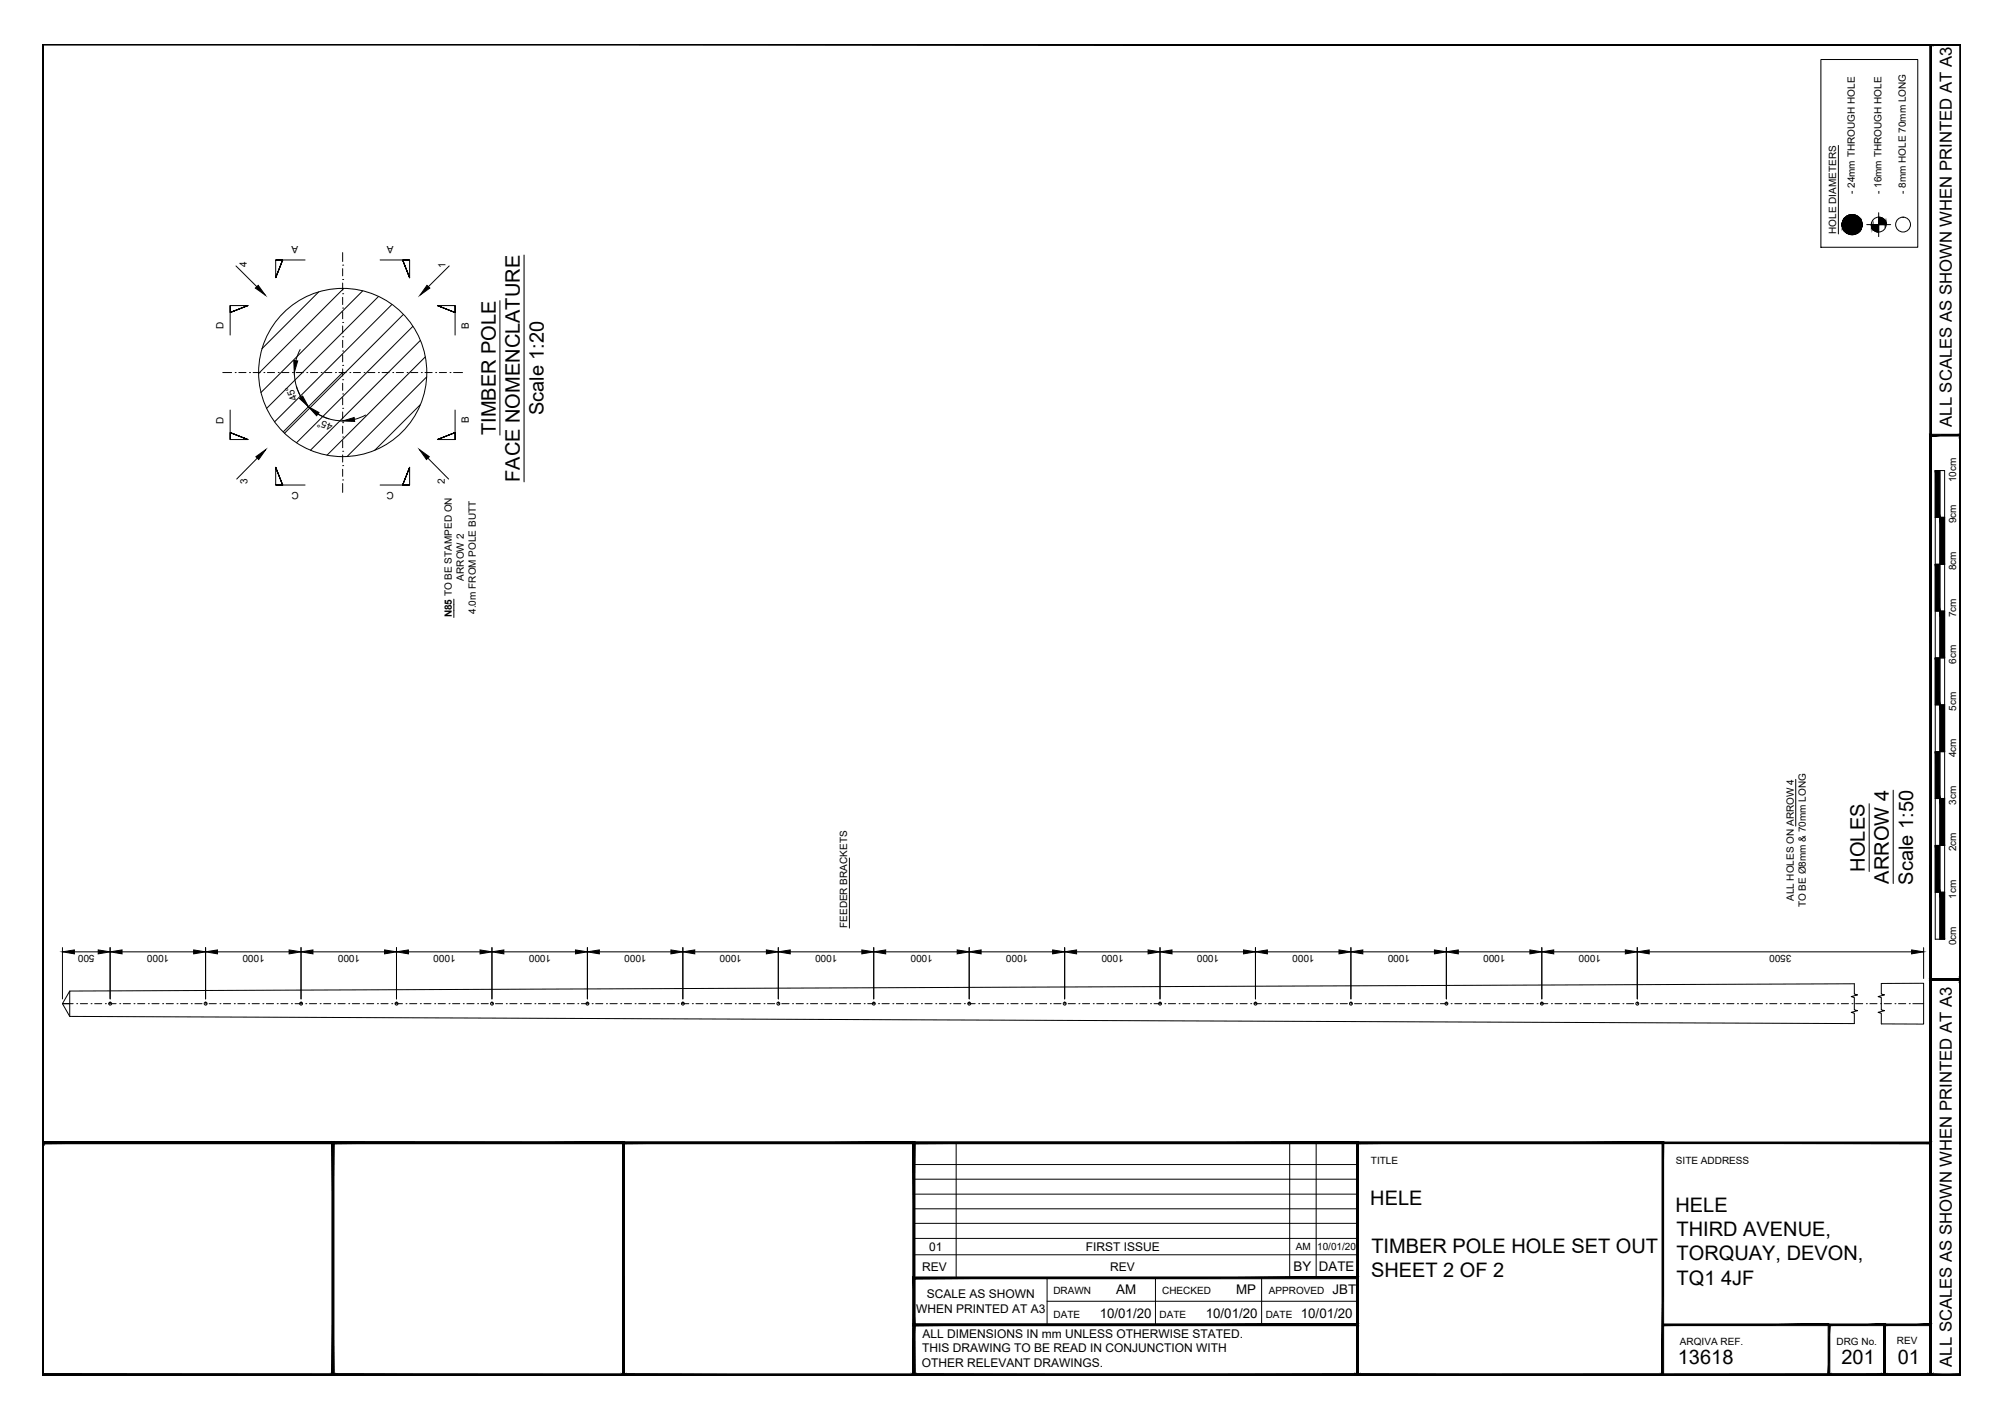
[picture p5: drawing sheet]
<svg xmlns="http://www.w3.org/2000/svg" width="420mm" height="297mm" viewBox="0 0 420 297" stroke-linecap="round" stroke-linejoin="round" font-family="sans-serif">
<!-- layer: 03 - TEXT AND DIMENSIONS -->
<g fill="none" stroke="#000" stroke-width=".21">
<path d="M13.1 210.2h2.2M16.1 210.2h.1M16.8 210.2h1.5M19.1 210.2h.1M19.8 210.2h1.5M22.1 210.2h.1M22.8 210.2h1.5M25.1 210.2h.1M25.8 210.2h1.5M28.1 210.2h.1M28.8 210.2h1.5M31.1 210.2h.1"/>
<path d="M31.8 210.2h1.5M34.1 210.2h.1M34.8 210.2h1.5M37.1 210.2h.1M37.8 210.2h1.5M40.1 210.2h.1M40.8 210.2h1.5M43.1 210.2h.1M43.8 210.2h1.5M46.1 210.2h.1M46.8 210.2h1.5M49.1 210.2h.1"/>
<path d="M49.8 210.2h1.5M52.1 210.2h.1M52.8 210.2h1.5M55.1 210.2h.1M55.8 210.2h1.5M58.1 210.2h.1M58.8 210.2h1.5M61.1 210.2h.1M61.8 210.2h1.5M64.1 210.2h.1M64.8 210.2h1.5M67.1 210.2h.1"/>
<path d="M67.8 210.2h1.5M70.1 210.2h.1M70.8 210.2h1.5M73.1 210.2h.1M73.8 210.2h1.5M76.1 210.2h.1M76.8 210.2h1.5M79.1 210.2h.1M79.8 210.2h1.5M82.1 210.2h.1M82.8 210.2h1.5M85.1 210.2h.1"/>
<path d="M85.8 210.2h1.5M88.1 210.2h.1M88.8 210.2h1.5M91.1 210.2h.1M91.8 210.2h1.5M94.1 210.2h.1M94.8 210.2h1.5M97.1 210.2h.1M97.8 210.2h1.5M100.1 210.2h.1M100.8 210.2h1.5M103.1 210.2h.1"/>
<path d="M103.8 210.2h1.5M106.1 210.2h.1M106.8 210.2h1.5M109.1 210.2h.1M109.8 210.2h1.5M112.1 210.2h.1M112.8 210.2h1.5M115.1 210.2h.1M115.8 210.2h1.5M118.1 210.2h.1M118.8 210.2h1.5M121.1 210.2h.1"/>
<path d="M121.8 210.2h1.5M124.1 210.2h.1M124.8 210.2h1.5M127.1 210.2h.1M127.8 210.2h1.5M130.1 210.2h.1M130.8 210.2h1.5M133.1 210.2h.1M133.8 210.2h1.5M136.1 210.2h.1M136.8 210.2h1.5M139.1 210.2h.1"/>
<path d="M139.8 210.2h1.5M142.1 210.2h.1M142.8 210.2h1.5M145.1 210.2h.1M145.8 210.2h1.5M148.1 210.2h.1M148.8 210.2h1.5M151.1 210.2h.1M151.8 210.2h1.5M154.1 210.2h.1M154.8 210.2h1.5M157.1 210.2h.1"/>
<path d="M157.8 210.2h1.5M160.1 210.2h.1M160.8 210.2h1.5M163.1 210.2h.1M163.8 210.2h1.5M166.1 210.2h.1M166.8 210.2h1.5M169.1 210.2h.1M169.8 210.2h1.5M172.1 210.2h.1M172.8 210.2h1.5M175.1 210.2h.1"/>
<path d="M175.8 210.2h1.5M178.1 210.2h.1M178.8 210.2h1.5M181.1 210.2h.1M181.8 210.2h1.5M184.1 210.2h.1M184.8 210.2h1.5M187.1 210.2h.1M187.8 210.2h1.5M190.1 210.2h.1M190.8 210.2h1.5M193.1 210.2h.1"/>
<path d="M193.8 210.2h1.5M196.1 210.2h.1M196.8 210.2h1.5M199.1 210.2h.1M199.8 210.2h1.5M202.1 210.2h.1M202.8 210.2h1.6M205.1 210.2h.1M205.8 210.2h1.5M208.1 210.2h.1M208.8 210.2h1.5M211.1 210.2h.1"/>
<path d="M211.8 210.2h1.5M214.1 210.2h.1M214.8 210.2h1.5M217.1 210.2h.1M217.8 210.2h1.5M220.1 210.2h.1M220.8 210.2h1.5M223.1 210.2h.1M223.8 210.2h1.5M226.1 210.2h.1M226.9 210.2h1.4M229.1 210.2h.1"/>
<path d="M229.8 210.2h1.5M232.1 210.2h.1M232.8 210.2h1.5M235.1 210.2h.1M235.8 210.2h1.5M238.1 210.2h.1M238.9 210.2h1.4M241.1 210.2h.1M241.8 210.2h1.5M244.1 210.2h.1M244.8 210.2h1.5M247.1 210.2h.1"/>
<path d="M247.8 210.2h1.6M250.1 210.2h.1M250.8 210.2h1.5M253.1 210.2h.1M253.8 210.2h1.5M256.1 210.2h.1M256.8 210.2h1.5M259.1 210.2h.1M259.8 210.2h1.6M262.1 210.2h.1M262.8 210.2h1.5M265.1 210.2h.1"/>
<path d="M265.8 210.2h1.5M268.1 210.2h.1M268.8 210.2h1.5M271.1 210.2h.1M271.9 210.2h1.5M274.1 210.2h.1M274.8 210.2h1.5M277.1 210.2h.1M277.8 210.2h1.5M280.1 210.2h.1M280.8 210.2h1.5M283.1 210.2h.1"/>
<path d="M283.9 210.2h1.4M286.1 210.2h.1M286.8 210.2h1.5M289.1 210.2h.1M289.8 210.2h1.5M292.1 210.2h.1M292.8 210.2h1.6M295.1 210.2h.1M295.9 210.2h1.4M298.1 210.2h.1M298.8 210.2h1.5M301.1 210.2h.1"/>
<path d="M301.8 210.2h1.5M304.1 210.2h.1M304.8 210.2h1.6M307.1 210.2h.1M307.9 210.2h1.4M310.1 210.2h.1M310.8 210.2h1.5M313.1 210.2h.1M313.8 210.2h1.5M316.1 210.2h.1M316.9 210.2h1.5M319.1 210.2h.1"/>
<path d="M319.8 210.2h1.5M322.1 210.2h.1M322.8 210.2h1.5M325.1 210.2h.1M325.8 210.2h1.5M328.1 210.2h.1M328.9 210.2h1.5M331.1 210.2h.1M331.8 210.2h1.5M334.1 210.2h.1M334.8 210.2h1.5M337.1 210.2h.1"/>
<path d="M337.8 210.2h1.6M340.1 210.2h.1M340.9 210.2h1.4M343.1 210.2h.1M343.8 210.2h1.5M346.1 210.2h.1M346.8 210.2h1.5M349.1 210.2h.1M349.8 210.2h1.6M352.1 210.2h.1M352.9 210.2h1.4M355.1 210.2h.1"/>
<path d="M355.8 210.2h1.5M358.1 210.2h.1M358.8 210.2h1.5M361.1 210.2h.1M361.9 210.2h1.5M364.1 210.2h.1M364.9 210.2h1.4M367.1 210.2h.1M367.8 210.2h1.5M370.1 210.2h.1M370.8 210.2h1.5M373.1 210.2h.1"/>
<path d="M373.9 210.2h1.5M376.1 210.2h.1M376.8 210.2h1.5M379.1 210.2h.1M379.8 210.2h1.5M382.1 210.2h.1M382.8 210.2h1.6M385.1 210.2h.1M385.9 210.2h1.5M388.1 210.2h.1M388.8 210.2h1.5M391.1 210.2h.1"/>
<path d="M391.8 210.2h1.5M394.1 210.2h.1M394.9 210.2h1.5M397.1 210.2h.1M397.9 210.2h1.5M400.1 210.2h.1M400.8 210.2h2.3"/>
<circle cx="388.1" cy="47" r="2.11"/>
</g>
<!-- layer: TEXT AND DIMENSIONS -->
<g fill="none" stroke="#000" stroke-width=".21">
<path d="M381.6 12.5h20.3v39.3h-20.3zM385.2 30.5v18.5M49.5 55.7l4.3 4.3M57.8 54.5h1.4l-1.4 3.7 1.4-3.7-1.4 3.7v-3.7h6.1M71.8 58.5h.1M71.8 55.5h.1M71.8 52.9v1.9M71.8 56.3v1.5M71.8 59.3v1.5M79.7 54.5h6.1v3.7l-1.4-3.7 1.4 3.7-1.4-3.7h1.4M94.1 55.7l-4.3 4.3M109.8 53.4v47.5"/>
<path d="M46.7 78h1.8M48.2 64v1.5l3.8-1.5-3.8 1.5 3.8-1.5h-3.8v6.2M49.3 78h.1M50 78h1.5M52.3 78h.1M53.1 78h1.4M55.3 78h.1M56 78h1.5M58.3 78h.1M59 78h1.5M61.3 78h.1M61.7 78a10.1 10.1 0 0 0 10.1 10.2"/>
<path d="M62 78h1.5M62.9 73.2l-.9 2.4M64.3 78h.1M65.1 78h1.5M66.8 61.2l-11.9 11.8M67.3 78h.1M68 78h1.5M70.3 78h.1M71 78h1.5M71.8 79.5h.1M71.8 76.5h.1M71.8 73.5h.1"/>
<path d="M71.8 70.5h.1M71.8 67.5h.1M71.8 64.5h.1M71.8 61.5h.1M71.8 62.3v1.5M71.8 65.3v1.5M71.8 68.3v1.5M71.8 71.3v1.5M71.8 74.3v1.5M71.8 77.3v1.5M71.8 78l-12.5 12.5M72 60.4l-17.8 17.9"/>
<path d="M73.3 78h.1M74 78h1.6M76 60.9l-21.3 21.3M76.3 78h.1M77.1 78h1.5M79.3 78h.1M79.3 62.1l-23.4 23.5M80.1 78h1.4M82.1 63.8l-24.6 24.6M82.3 78h.1M83 78h1.5M84.5 65.9l-24.9 24.9"/>
<path d="M85.3 78h.1M86 78h1.6M86.5 68.4l-24.4 24.4M88.1 71.3l-23 23M88.3 78h.1M89.1 78h1.5M89.1 74.8l-20.6 20.6M89.4 79l-16.7 16.6M91.3 78h.1M92.1 78h1.5M94.3 78h.1M95 78h1.9"/>
<path d="M95.4 64v1.5l-3.7-1.5 3.7 1.5-3.7-1.5h3.7v6.2M104.8 63v28.1M48.2 85.9v6.2h3.8l-3.8-1.5 3.8 1.5-3.8-1.5v1.5M53.9 96l-4.3 4.4M62.1 80.9l1 2.3M66.6 86.7l2.3 1M71.8 97.5h.1M71.8 94.5h.1M71.8 91.5h.1M71.8 88.5h.1M71.8 85.5h.1M71.8 82.5h.1"/>
<path d="M71.8 80.3v1.5M71.8 83.3v1.5M71.8 86.3v1.5M71.8 89.3v1.5M71.8 92.3v1.5M71.8 95.3v1.5M71.8 98.3v1.5M76.6 86.9l-2.3 1M88.1 84.8l-9.6 9.5M89.7 96l4.3 4.4M95.4 85.9v6.2h-3.7l3.7-1.5-3.7 1.5 3.7-1.5v1.5M57.8 101.6h1.4l-1.4-3.7 1.4 3.7-1.4-3.7v3.7h6.1"/>
<path d="M71.8 100.5h.1M71.8 101.3v1.8M79.7 101.6h6.1v-3.7l-1.4 3.7 1.4-3.7-1.4 3.7h1.4M95.1 125.5v3.8M178 179.7v14.7M376.3 163.3v9.8M391.7 168.4v14.2M396.7 165.5v19.6M13.1 198.5v10.8M15.6 199.4h5M23.1 198.5v10.8M25.6 199.4h15"/>
<path d="M43.1 198.5v10.8M45.6 199.4h15M63.1 198.5v10.8M65.6 199.4h15M83.1 198.5v10.8M85.6 199.4h15M103.1 198.5v10.8M105.6 199.4h15M123.1 198.5v10.8M125.6 199.4h15M143.1 198.5v10.8M145.6 199.4h15"/>
<path d="M163.1 198.5v10.8M165.6 199.4h15M183.1 198.5v10.8M185.6 199.4h15M203.1 198.5v10.8M205.6 199.4h15M223.1 198.5v10.8M225.6 199.4h15M243.1 198.5v10.8M245.6 199.4h15M263.1 198.5v10.8M265.6 199.4h15"/>
<path d="M283.1 198.5v10.8M285.6 199.4h15M303.1 198.5v10.8M305.6 199.4h15M323.1 198.5v10.8M325.6 199.4h15M343.1 198.5v10.8M345.6 199.4h55M403.1 198.5v6.5M388.6 206.1v2.1l.7 .2-1.4 .4 .7 .2v2.5l.7 .2-1.4 .4 .7 .2v2.1M394.2 206v2.2l.7 .2-1.3 .4 .6 .2v2.5l.7 .2-1.3 .4 .6 .2v2.2"/>
</g>
<!-- layer: MEDIUM THICKNESS -->
<g fill="none" stroke="#000" stroke-width=".21">
<path d="M391.2 47.1h5M393.7 44.6v5M13.1 210.2h1.5M14.6 207.6l-1.5 2.6 1.5 2.7 374 1.5M388.6 206.1l-374 1.5v5.3M394.2 206h8.9v8.5h-8.9"/>
<circle cx="393.7" cy="47" r="1.56"/>
<circle cx="398.8" cy="47" r="1.56"/>
<circle cx="71.8" cy="78" r="17.6"/>
<circle cx="23.1" cy="210.2" r=".31"/>
<circle cx="43.1" cy="210.2" r=".31"/>
<circle cx="63.1" cy="210.2" r=".31"/>
<circle cx="83.1" cy="210.2" r=".31"/>
<circle cx="103.1" cy="210.2" r=".31"/>
<circle cx="123.1" cy="210.2" r=".31"/>
<circle cx="143.1" cy="210.2" r=".31"/>
<circle cx="163.1" cy="210.2" r=".31"/>
<circle cx="183.1" cy="210.2" r=".31"/>
<circle cx="203.1" cy="210.2" r=".31"/>
<circle cx="223.1" cy="210.2" r=".31"/>
<circle cx="243.1" cy="210.2" r=".31"/>
<circle cx="263.1" cy="210.2" r=".31"/>
<circle cx="283.1" cy="210.2" r=".31"/>
<circle cx="303.1" cy="210.2" r=".31"/>
<circle cx="323.1" cy="210.2" r=".31"/>
<circle cx="343.1" cy="210.2" r=".31"/>
</g>
<!-- layer: TEXT AND DIMENSIONS -->
<g fill="#000" stroke="#000" stroke-width=".21">
<path d="M53.5 60.3l.6-.5 1.5 2zM61.6 75.5l.8 .1-.7 2.4zM89.5 59.8l.6 .5-2.1 1.5zM53.6 95.7l2.1-1.5-1.5 2.1zM62.8 83.5l.6-.5 1.2 2.2zM64.6 85.2l2.3 1.2-.6 .7zM71.8 88.2l2.4-.7 .1 .8zM87.9 94.2l2.1 1.5-.6 .6zM13.1 199.4l2.5-.4v.8zM20.6 199l2.5 .4-2.5 .4zM23.1 199.4l2.5-.4v.8zM40.6 199l2.5 .4-2.5 .4z"/>
<path d="M43.1 199.4l2.5-.4v.8zM60.6 199l2.5 .4-2.5 .4zM63.1 199.4l2.5-.4v.8zM80.6 199l2.5 .4-2.5 .4zM83.1 199.4l2.5-.4v.8zM100.6 199l2.5 .4-2.5 .4zM103.1 199.4l2.5-.4v.8zM120.6 199l2.5 .4-2.5 .4zM123.1 199.4l2.5-.4v.8zM140.6 199l2.5 .4-2.5 .4zM143.1 199.4l2.5-.4v.8zM160.6 199l2.5 .4-2.5 .4z"/>
<path d="M163.1 199.4l2.5-.4v.8zM180.6 199l2.5 .4-2.5 .4zM183.1 199.4l2.5-.4v.8zM200.6 199l2.5 .4-2.5 .4zM203.1 199.4l2.5-.4v.8zM220.6 199l2.5 .4-2.5 .4zM223.1 199.4l2.5-.4v.8zM240.6 199l2.5 .4-2.5 .4zM243.1 199.4l2.5-.4v.8zM260.6 199l2.5 .4-2.5 .4zM263.1 199.4l2.5-.4v.8zM280.6 199l2.5 .4-2.5 .4z"/>
<path d="M283.1 199.4l2.5-.4v.8zM300.6 199l2.5 .4-2.5 .4zM303.1 199.4l2.5-.4v.8zM320.6 199l2.5 .4-2.5 .4zM323.1 199.4l2.5-.4v.8zM340.6 199l2.5 .4-2.5 .4zM343.1 199.4l2.5-.4v.8zM400.6 199l2.5 .4-2.5 .4z"/>
<path d="M386 46.7v.4zM386 47.1v.3z"/>
<path d="M386 46.7v.4zM386 46.7v.4z"/>
<path d="M386 47.1v.3zM386 47.1v.4z"/>
<path d="M386.1 46.4l-.1 .7zM386.1 46.4l-.1 .7z"/>
<path d="M386 47.1v.4zM386.1 47.1v.7z"/>
<path d="M386.2 46.3l-.1 .8zM386.2 46.3l-.1 .8z"/>
<path d="M386.1 47.1v.7zM386.2 47.1v.8z"/>
<path d="M386.3 46l-.1 1.1zM386.3 46v1.1h-.1z"/>
<path d="M386.2 47.1v.8l.1-.8zM386.3 47.1v1l-.1-.2z"/>
<path d="M386.4 45.9l-.1 1.2zM386.4 45.9l-.1 1.2z"/>
<path d="M386.3 47.1v1zM386.4 47.1v1.1z"/>
<path d="M386.5 45.7l-.1 .2v1.2zM386.5 45.7v1.4h-.1z"/>
<path d="M386.4 47.1v1.1l.1-1.1zM386.5 47.1v1.3l-.1-.2z"/>
<path d="M386.5 45.7v1.4l.1-1.5zM386.6 45.6v1.5h-.1z"/>
<path d="M386.5 47.1v1.3l.1-1.3zM386.6 47.1v1.5l-.1-.2z"/>
<path d="M386.6 45.6v1.5l.2-1.6zM386.8 45.5v1.6h-.2z"/>
<path d="M386.6 47.1v1.5l.2-1.5zM386.8 47.1v1.6l-.2-.1z"/>
<path d="M386.8 45.5v1.6l.2-1.8zM387 45.3v1.8h-.2z"/>
<path d="M386.8 47.1v1.6l.2-1.6zM387 47.1v1.7l-.2-.1z"/>
<path d="M387 45.3v1.8l.1-1.8zM387.1 45.3v1.8h-.1z"/>
<path d="M387 47.1v1.7l.1-1.7zM387.1 47.1v1.8l-.1-.1z"/>
<path d="M387.1 45.3v1.8l.2-2zM387.3 45.1v2h-.2z"/>
<path d="M387.1 47.1v1.8l.2-1.8zM387.3 47.1v1.9l-.2-.1z"/>
<path d="M387.3 45.1v2zM387.4 45.1l-.1 2z"/>
<path d="M387.3 47.1v1.9zM387.4 47.1v1.9z"/>
<path d="M387.4 45.1v2l.3-2.1zM387.7 45v2.1h-.3z"/>
<path d="M387.4 47.1v1.9l.3-1.9zM387.7 47.1v2l-.3-.1z"/>
<path d="M387.7 45v2.1zM387.7 45v2.1z"/>
<path d="M387.7 47.1v2zM387.7 47.1v2z"/>
<path d="M387.7 45v2.1l.4-2.1zM388.1 45v2.1h-.4z"/>
<path d="M387.7 47.1v2l.4-2zM388.1 47.1v2.1l-.4-.1z"/>
<path d="M388.1 45v2.1l.4-2.1zM388.5 45v2.1h-.4z"/>
<path d="M388.1 47.1v2.1l.4-2.1zM388.5 47.1v2l-.4 .1z"/>
<path d="M388.5 45v2.1zM388.5 45v2.1z"/>
<path d="M388.5 47.1v2zM388.5 47.1v2z"/>
<path d="M388.5 45v2.1l.3-2zM388.8 45.1v2h-.3z"/>
<path d="M388.5 47.1v2l.3-2zM388.8 47.1v1.9l-.3 .1z"/>
<path d="M388.8 45.1v2zM388.9 45.1l-.1 2z"/>
<path d="M388.8 47.1v1.9zM388.9 47.1l-.1 1.9z"/>
<path d="M388.9 45.1v2l.3-1.8zM389.2 45.3v1.8h-.3z"/>
<path d="M388.9 47.1v1.9l.3-1.9zM389.2 47.1v1.8l-.3 .1z"/>
<path d="M389.2 45.3v1.8l.1-1.8zM389.3 45.3v1.8h-.1z"/>
<path d="M389.2 47.1v1.8l.1-1.8zM389.3 47.1l-.1 1.8z"/>
<path d="M389.3 45.3v1.8l.2-1.6zM389.5 45.5v1.6h-.2z"/>
<path d="M389.3 47.1v1.7l.2-1.7zM389.5 47.1v1.6l-.2 .1z"/>
<path d="M389.5 45.5v1.6l.1-1.5zM389.6 45.6v1.5h-.1z"/>
<path d="M389.5 47.1v1.6l.1-1.6zM389.6 47.1v1.5l-.1 .1z"/>
<path d="M389.6 45.6v1.5l.1-1.4zM389.7 45.7v1.4h-.1z"/>
<path d="M389.6 47.1v1.5l.1-1.5zM389.7 47.1v1.3l-.1 .2z"/>
<path d="M389.7 45.7v1.4l.2-1.2zM389.9 45.9v1.2h-.2z"/>
<path d="M389.7 47.1v1.3l.2-1.3zM389.9 47.1v1.1l-.2 .2z"/>
<path d="M389.9 45.9v1.2zM389.9 46v1.1z"/>
<path d="M389.9 47.1v1.1zM389.9 47.1v1.1z"/>
<path d="M389.9 46v1.1l.1-.8zM390 46.3v.8h-.1z"/>
<path d="M389.9 47.1v1l.1-1zM390 47.1l-.1 1z"/>
<path d="M390 46.3v.8zM390.1 46.4l-.1 .7z"/>
<path d="M390 47.1v.8zM390.1 47.1l-.1 .8z"/>
<path d="M390.1 46.4v.7zM390.2 46.7l-.1 .4z"/>
<path d="M390.1 47.1v.7zM390.2 47.1l-.1 .7z"/>
<path d="M390.2 46.7v.4zM390.2 46.7v.4z"/>
<path d="M390.2 47.1v.4zM390.2 47.1v.4z"/>
<path d="M390.2 47.1v.3zM390.2 47.1v.3zM390.2 46.7v.4z"/>
</g>
<!-- layer: MEDIUM THICKNESS -->
<g fill="#000" stroke="#000" stroke-width=".21">
<path d="M392.1 47.1l.1 .2zM395.2 46.5v.6z"/>
<path d="M392.2 47.1v.2zM392.2 47.1v.5z"/>
<path d="M392.2 47.1v.5l.1-.5zM392.3 47.1v.7l-.1-.2z"/>
<path d="M392.3 47.1v.7l.2-.7zM392.5 47.1v1l-.2-.3z"/>
<path d="M392.5 47.1v1l.2-1zM392.7 47.1v1.2l-.2-.2z"/>
<path d="M392.7 47.1v1.2l.2-1.2zM392.9 47.1v1.3l-.2-.1z"/>
<path d="M392.9 47.1v1.3l.3-1.3zM393.2 47.1v1.4l-.3-.1z"/>
<path d="M393.2 47.1v1.4l.2-1.4zM393.4 47.1v1.5l-.2-.1z"/>
<path d="M393.4 47.1v1.5l.3-1.5zM393.7 47.1v1.5h-.3z"/>
<path d="M393.7 45.5v1.6l.3-1.6zM394 45.5v1.6h-.3z"/>
<path d="M394 45.5v1.6l.2-1.5zM394.2 45.6v1.5h-.2z"/>
<path d="M394.2 45.6v1.5l.3-1.4zM394.5 45.7v1.4h-.3z"/>
<path d="M394.5 45.7v1.4l.2-1.2zM394.7 45.9v1.2h-.2z"/>
<path d="M394.7 45.9v1.2l.2-1zM394.9 46.1v1h-.2z"/>
<path d="M394.9 46.1v1l.1-.8zM395 46.3v.8h-.1z"/>
<path d="M395 46.3v.8l.2-.6zM395.2 46.5v.6h-.2z"/>
<path d="M395.2 46.8v.3zM395.2 46.8l.1 .3z"/>
</g>
<!-- layer: 0 -->
<g fill="none" stroke="#000" stroke-width=".21">
<path d="M405.5 98.6h2v98.1h-2zM406.5 98.6v98.1M405.5 118.2h2M405.5 108.4h2M405.5 137.8h2M405.5 128h2M405.5 157.5h2M405.5 147.7h2M405.5 177.1h2M405.5 167.3h2M405.5 186.9h2M200.4 239.4v28.3"/>
<path d="M270.3 239.4v28.3M275.8 239.4v28.3M191.5 250.1h93M191.5 247h93M191.5 243.9h93M191.5 256.3h93M191.5 253.2h93M191.5 259.4h93M191.5 262.8h93M219.4 267.7v9.8M219.4 272.6h65.1M242.1 267.7v9.8"/>
<path d="M264.4 267.7v9.8"/>
</g>
<g fill="#000" stroke="#000" stroke-width=".21">
<path d="M8.9 9.3l.2 .1h401.6zM8.9 9.3h402l-.2 .1z"/>
<path d="M404.4 9.3l.3 .1zM404.4 9.3l.3 .1-.3 278.6zM404.7 9.4l-.3 278.6 .3-.1zM404.4 288l.3-.1z"/>
<path d="M404.6 9.3l.1 .1h6zM404.6 9.3h6.3l-.2 .1z"/>
<path d="M410.7 9.4v278.5l.2-278.6zM410.9 9.3v278.7l-.2-.1z"/>
<path d="M410.7 9.4v278.5l.2-278.6zM410.9 9.3v278.7l-.2-.1z"/>
<path d="M404.4 91l.3 .3 6.2-.3zM404.7 91.3l6.2-.3-.2 .3zM410.9 91l-.2 .3z"/>
<path d="M404.4 91l.3 114v-113.7zM404.4 91l.3 114-.3 .3z"/>
<path d="M405.5 98.6l1 9.8v-9.8zM405.5 98.6l1 9.8h-1z"/>
<path d="M410.9 91.1l-.2 .2 .2 113.9zM410.7 91.3l.2 113.9-.2-.2zM410.7 205l.2 .3zM404.7 205h6l.2 .3zM404.7 205l-.3 .3h6.5z"/>
<path d="M405.5 118.2l1 9.8v-9.8zM405.5 118.2l1 9.8h-1z"/>
<path d="M406.5 108.4l1 9.8v-9.8zM406.5 108.4l1 9.8h-1z"/>
<path d="M405.5 137.8l1 9.8v-9.8zM405.5 137.8l1 9.8h-1z"/>
<path d="M406.5 128l1 9.8v-9.8zM406.5 128l1 9.8h-1z"/>
<path d="M405.5 157.5l1 9.8v-9.8zM405.5 157.5l1 9.8h-1z"/>
<path d="M406.5 147.6l1 9.9v-9.9zM406.5 147.6l1 9.9h-1z"/>
<path d="M405.5 177.1l1 9.8v-9.8zM405.5 177.1l1 9.8h-1z"/>
<path d="M406.5 167.3l1 9.8v-9.8zM406.5 167.3l1 9.8h-1z"/>
<path d="M406.5 186.9l1 9.8v-9.8zM406.5 186.9l1 9.8h-1z"/>
<path d="M404.4 205l.3 .3 6.2-.3zM404.7 205.3l6.2-.3-.2 .3zM410.9 205l-.2 .3z"/>
<path d="M410.9 205.1l-.2 .2 .2 82.7zM410.7 205.3l.2 82.7-.2-.1zM410.7 287.9l.2 .1z"/>
<path d="M8.9 239.2l.2 .4zM8.9 239.2l395.5 .4h-395.3zM8.9 239.2l395.5 .4 .3-.4z"/>
<path d="M9.1 239.6h60.5l.3-.4zM8.9 239.2h61l-60.8 .4zM8.9 239.2l.2 .4z"/>
<path d="M69.9 239.6h60.6l.3-.4zM69.6 239.2h61.2l-60.9 .4zM69.6 239.2l.3 48.7v-48.3zM69.6 239.2l.3 48.7-.3 .1zM69.6 288l.3-.1z"/>
<path d="M130.8 239.6h60.5l.4-.4zM130.5 239.2h61.2l-60.9 .4zM130.5 239.2l.3 48.7v-48.3zM130.5 239.2l.3 48.7-.3 .1zM130.5 288l.3-.1z"/>
<path d="M191.7 239.6h92.6l.4-.4zM191.3 239.2h93.4l-93 .4zM191.3 239.2l.4 48.7v-48.3zM191.3 239.2l.4 48.7-.4 .1zM191.3 288l.4-.1z"/>
<path d="M284.7 239.6h63.6l.3-.4zM284.3 239.2h64.3l-63.9 .4zM284.3 239.2l.4 48.7v-48.3zM284.3 239.2l.4 48.7-.4 .1zM284.3 288l.4-.1z"/>
<path d="M404.7 239.2l-.3 .4 .3 48.4zM404.4 239.6l.3 48.4-.3-.1zM404.4 287.9l.3 .1z"/>
<path d="M191.3 277.3l.4 .4 93-.4zM191.7 277.7l93-.4-.4 .4zM284.7 277.3l-.4 .4 .4 10.3zM284.3 277.7l.4 10.3-.4-.1zM284.3 287.9l.4 .1z"/>
<path d="M191.3 277.7h93.4l-.4-.4zM191.3 277.7l.4-.4h92.6zM191.3 267.5v10.2l.4-.4zM191.3 267.5l.4 .4v9.4zM191.3 267.5l.4 .4 93-.4zM191.7 267.9l93-.4-.4 .4zM284.7 267.5l-.4 .4 .4 9.8zM284.3 267.9l.4 9.8-.4-.4z"/>
<path d="M383.1 277.3l.3 .4 11.7-.4zM383.4 277.7l11.7-.4-.4 .4zM394.7 277.7l.4 10.3v-10.7zM394.7 277.7l.4 10.3-.4-.1zM394.7 287.9l.4 .1z"/>
<path d="M348.5 277.7h34.8v-.4zM348.5 277.3h34.8l-34.8 .4z"/>
<path d="M394.7 277.3l.4 .4 9.6-.4zM395.1 277.7l9.6-.4-.3 .4zM404.7 277.3l-.3 .4 .3 10.3zM404.4 277.7l.3 10.3-.3-.1zM404.4 287.9l.3 .1z"/>
<path d="M9.1 9.4l-.2 278.6 .2-.1zM8.9 9.3l.2 .1-.2 278.6z"/>
<path d="M9.1 239.6l-.2 48.4 .2-.1zM8.9 239.4l.2 .2-.2 48.4z"/>
<path d="M9.1 287.9l60.7 .1-.2-.1zM9.1 287.9l60.7 .1h-60.9z"/>
<path d="M69.6 287.9l.3 .1zM69.9 239.2v48.8l-.3-.1zM69.9 239.2l-.3 .4v48.3z"/>
<path d="M69.9 287.9l60.7 .1-.1-.1zM69.9 287.9l60.7 .1h-60.8z"/>
<path d="M130.5 287.9l.3 .1zM130.8 239.2v48.8l-.3-.1zM130.8 239.2l-.3 .4v48.3z"/>
<path d="M130.8 287.9l60.7 .1-.2-.1zM130.8 287.9l60.7 .1h-60.9z"/>
<path d="M191.3 287.9l.4 .1zM191.7 239.2v48.8l-.4-.1zM191.3 239.6v48.3l.4-48.7z"/>
<path d="M191.7 287.9l92.8 .1-.2-.1zM191.7 287.9l92.8 .1h-93z"/>
<path d="M284.3 287.9l.4 .1zM284.7 239.2v48.8l-.4-.1zM284.7 239.2l-.4 .4v48.3z"/>
<path d="M191.5 288h93l-.2-.1zM191.5 288l.2-.1h92.6zM191.3 288l.4-.1zM191.7 277.7v10.2l-.4 .1zM191.3 277.3v10.7l.4-10.3z"/>
<path d="M284.7 287.9l63.8 .1-.2-.1zM284.7 287.9l63.8 .1h-64z"/>
<path d="M348.3 287.9l.3 .1zM348.6 239.2v48.8l-.3-.1zM348.6 239.2l-.3 .4v48.3z"/>
<path d="M383.3 288h11.6l-.2-.1zM383.4 287.9h11.3l-11.4 .1zM383.1 288l.3-.1zM383.4 277.7v10.2l-.3 .1zM383.1 277.3v10.7l.3-10.3z"/>
<path d="M8.9 288h395.7l-.2-.1zM8.9 288l.2-.1h395.3zM8.9 239.4v48.6l.2-.1zM8.9 239.4l.2 .2v48.3z"/>
<path d="M394.9 288h9.7l-.2-.1zM394.9 288l.2-.1h9.3zM394.7 288l.4-.1zM395.1 277.7v10.2l-.4 .1zM394.7 277.3v10.7l.4-10.3z"/>
<path d="M9.1 287.9l401.8 .1-.2-.1zM9.1 287.9l401.8 .1h-402z"/>
<path d="M404.7 287.9l6.2 .1-.2-.1zM404.7 287.9l6.2 .1h-6.3z"/>
<path d="M404.6 288h6.3l-.2-.1zM404.7 287.9h6l-6.1 .1zM404.4 288l.3-.1zM404.7 205.3v82.6l-.3 .1zM404.4 205v83l.3-82.7z"/>
</g>
<g font-size="4.2">
<text x="114" y="87" transform="rotate(-90 114 87)">Scale 1:20</text>
<text x="103.9" y="91.1" transform="rotate(-90 103.9 91.1)">TIMBER POLE</text>
<text x="108.9" y="100.9" transform="rotate(-90 108.9 100.9)">FACE NOMENCLATURE</text>
<text x="390.8" y="182.6" transform="rotate(-90 390.8 182.6)">HOLES</text>
<text x="395.8" y="185.1" transform="rotate(-90 395.8 185.1)">ARROW 4</text>
<text x="400.9" y="185.3" transform="rotate(-90 400.9 185.3)">Scale 1:50</text>
<text x="287.2" y="252.4">HELE</text>
<text x="351.1" y="254">HELE</text>
<text x="287.4" y="262.4">TIMBER POLE HOLE SET OUT</text>
<text x="351.4" y="259">THIRD AVENUE,</text>
<text x="287.3" y="267.5">SHEET 2 OF 2</text>
<text x="351.4" y="264">TORQUAY, DEVON,</text>
<text x="351.4" y="269.1">TQ1 4JF</text>
<text x="351.6" y="285.7">13618</text>
<text x="385.9" y="285.7">201</text>
<text x="397.7" y="285.7">01</text>
</g>
<g font-size="3.5">
<text x="409" y="89.4" transform="rotate(-90 409 89.4)">ALL SCALES AS SHOWN WHEN PRINTED AT A3</text>
<text x="409" y="286.3" transform="rotate(-90 409 286.3)">ALL SCALES AS SHOWN WHEN PRINTED AT A3</text>
</g>
<g font-size="2.8">
<text x="271.1" y="266.3">BY</text>
<text x="276.4" y="266.3">DATE</text>
<text x="233.9" y="271.1">AM</text>
<text x="259" y="271.1">MP</text>
<text x="279.3" y="271.1">JBT</text>
<text x="230.4" y="276">10/01/20</text>
<text x="252.7" y="276">10/01/20</text>
<text x="272.6" y="276">10/01/20</text>
</g>
<g font-size="2.5">
<text x="194.7" y="262">01</text>
<text x="227.5" y="262">FIRST ISSUE</text>
<text x="193.3" y="266.2">REV</text>
<text x="232.6" y="266.2">REV</text>
<text x="192" y="275">WHEN PRINTED AT A3</text>
<text x="194.2" y="272">SCALE AS SHOWN</text>
<text x="193.3" y="280.3">ALL DIMENSIONS IN mm UNLESS OTHERWISE STATED.</text>
<text x="193.2" y="286.3">OTHER RELEVANT DRAWINGS.</text>
<text x="193.3" y="283.3">THIS DRAWING TO BE READ IN CONJUNCTION WITH</text>
</g>
<g font-size="2.1">
<text x="388.7" y="40.7" transform="rotate(-90 388.7 40.7)">- 24mm THROUGH HOLE</text>
<text x="394.3" y="40.7" transform="rotate(-90 394.3 40.7)">- 16mm THROUGH HOLE</text>
<text x="399.4" y="40.7" transform="rotate(-90 399.4 40.7)">- 8mm HOLE 70mm LONG</text>
<text x="62.5" y="51.6" transform="rotate(-180 62.5 51.6)">A</text>
<text x="82.5" y="51.6" transform="rotate(-180 82.5 51.6)">A</text>
<text x="384.8" y="49" transform="rotate(-90 384.8 49)">HOLE DIAMETERS</text>
<text x="51.8" y="55.8" transform="rotate(-90 51.8 55.8)">4</text>
<text x="93.4" y="56" transform="rotate(-90 93.4 56)">1</text>
<text x="46.9" y="68.9" transform="rotate(-90 46.9 68.9)">D</text>
<text x="98.2" y="68.9" transform="rotate(-90 98.2 68.9)">B</text>
<text x="62.3" y="83.6" transform="rotate(-113 62.3 83.6)">45°</text>
<text x="46.9" y="88.7" transform="rotate(-90 46.9 88.7)">D</text>
<text x="69.8" y="88.8" transform="rotate(-161 69.8 88.8)">45°</text>
<text x="98.2" y="88.6" transform="rotate(-90 98.2 88.6)">B</text>
<text x="51.9" y="101.3" transform="rotate(-90 51.9 101.3)">3</text>
<text x="93.2" y="101.3" transform="rotate(-89 93.2 101.3)">2</text>
<text x="409.9" y="101" transform="rotate(-90 409.9 101)">10cm</text>
<text x="62.6" y="103" transform="rotate(-180 62.6 103)">C</text>
<text x="82.5" y="103" transform="rotate(-180 82.5 103)">C</text>
<text x="409.9" y="109.6" transform="rotate(-90 409.9 109.6)">9cm</text>
<text x="409.9" y="119.5" transform="rotate(-90 409.9 119.5)">8cm</text>
<text x="97.2" y="121.6" transform="rotate(-90 97.2 121.6)">ARROW 2</text>
<text x="94.7" y="129.3" transform="rotate(-90 94.7 129.3)">N85 TO BE STAMPED ON</text>
<text x="99.7" y="128.6" transform="rotate(-90 99.7 128.6)">4.0m FROM POLE BUTT</text>
<text x="409.9" y="129.3" transform="rotate(-90 409.9 129.3)">7cm</text>
<text x="409.9" y="139.1" transform="rotate(-90 409.9 139.1)">6cm</text>
<text x="409.9" y="148.9" transform="rotate(-90 409.9 148.9)">5cm</text>
<text x="409.9" y="158.6" transform="rotate(-90 409.9 158.6)">4cm</text>
<text x="409.9" y="168.6" transform="rotate(-90 409.9 168.6)">3cm</text>
<text x="409.9" y="178.3" transform="rotate(-90 409.9 178.3)">2cm</text>
<text x="375.9" y="188.8" transform="rotate(-90 375.9 188.8)">ALL HOLES ON ARROW 4</text>
<text x="378.4" y="190.1" transform="rotate(-90 378.4 190.1)">TO BE Ø8mm &amp; 70mm LONG</text>
<text x="409.9" y="188.3" transform="rotate(-90 409.9 188.3)">1cm</text>
<text x="177.5" y="194.4" transform="rotate(-90 177.5 194.4)">FEEDER BRACKETS</text>
<text x="409.9" y="198" transform="rotate(-90 409.9 198)">0cm</text>
<text x="19.8" y="200.1" transform="rotate(-180 19.8 200.1)">500</text>
<text x="35.5" y="200.1" transform="rotate(-180 35.5 200.1)">1000</text>
<text x="55.5" y="200.1" transform="rotate(-180 55.5 200.1)">1000</text>
<text x="75.5" y="200.1" transform="rotate(-180 75.5 200.1)">1000</text>
<text x="95.5" y="200.1" transform="rotate(-180 95.5 200.1)">1000</text>
<text x="115.5" y="200.1" transform="rotate(-180 115.5 200.1)">1000</text>
<text x="135.5" y="200.1" transform="rotate(-180 135.5 200.1)">1000</text>
<text x="155.5" y="200.1" transform="rotate(-180 155.5 200.1)">1000</text>
<text x="175.5" y="200.1" transform="rotate(-180 175.5 200.1)">1000</text>
<text x="195.5" y="200.1" transform="rotate(-180 195.5 200.1)">1000</text>
<text x="215.5" y="200.1" transform="rotate(-180 215.5 200.1)">1000</text>
<text x="235.5" y="200.1" transform="rotate(-180 235.5 200.1)">1000</text>
<text x="255.5" y="200.1" transform="rotate(-180 255.5 200.1)">1000</text>
<text x="275.5" y="200.1" transform="rotate(-180 275.5 200.1)">1000</text>
<text x="295.5" y="200.1" transform="rotate(-180 295.5 200.1)">1000</text>
<text x="315.5" y="200.1" transform="rotate(-180 315.5 200.1)">1000</text>
<text x="335.5" y="200.1" transform="rotate(-180 335.5 200.1)">1000</text>
<text x="375.4" y="200.1" transform="rotate(-180 375.4 200.1)">3500</text>
<text x="287.3" y="243.9">TITLE</text>
<text x="351.2" y="243.9">SITE ADDRESS</text>
<text x="271.6" y="261.8">AM</text>
<text x="276" y="261.8">10/01/20</text>
<text x="220.8" y="271.1">DRAWN</text>
<text x="243.5" y="271.1">CHECKED</text>
<text x="265.9" y="271.1">APPROVED</text>
<text x="220.8" y="276">DATE</text>
<text x="243" y="276">DATE</text>
<text x="265.2" y="276">DATE</text>
<text x="352.1" y="281.6">ARQIVA REF.</text>
<text x="384.8" y="281.6">DRG No.</text>
<text x="397.5" y="281.6">REV</text>
</g>
</svg>
